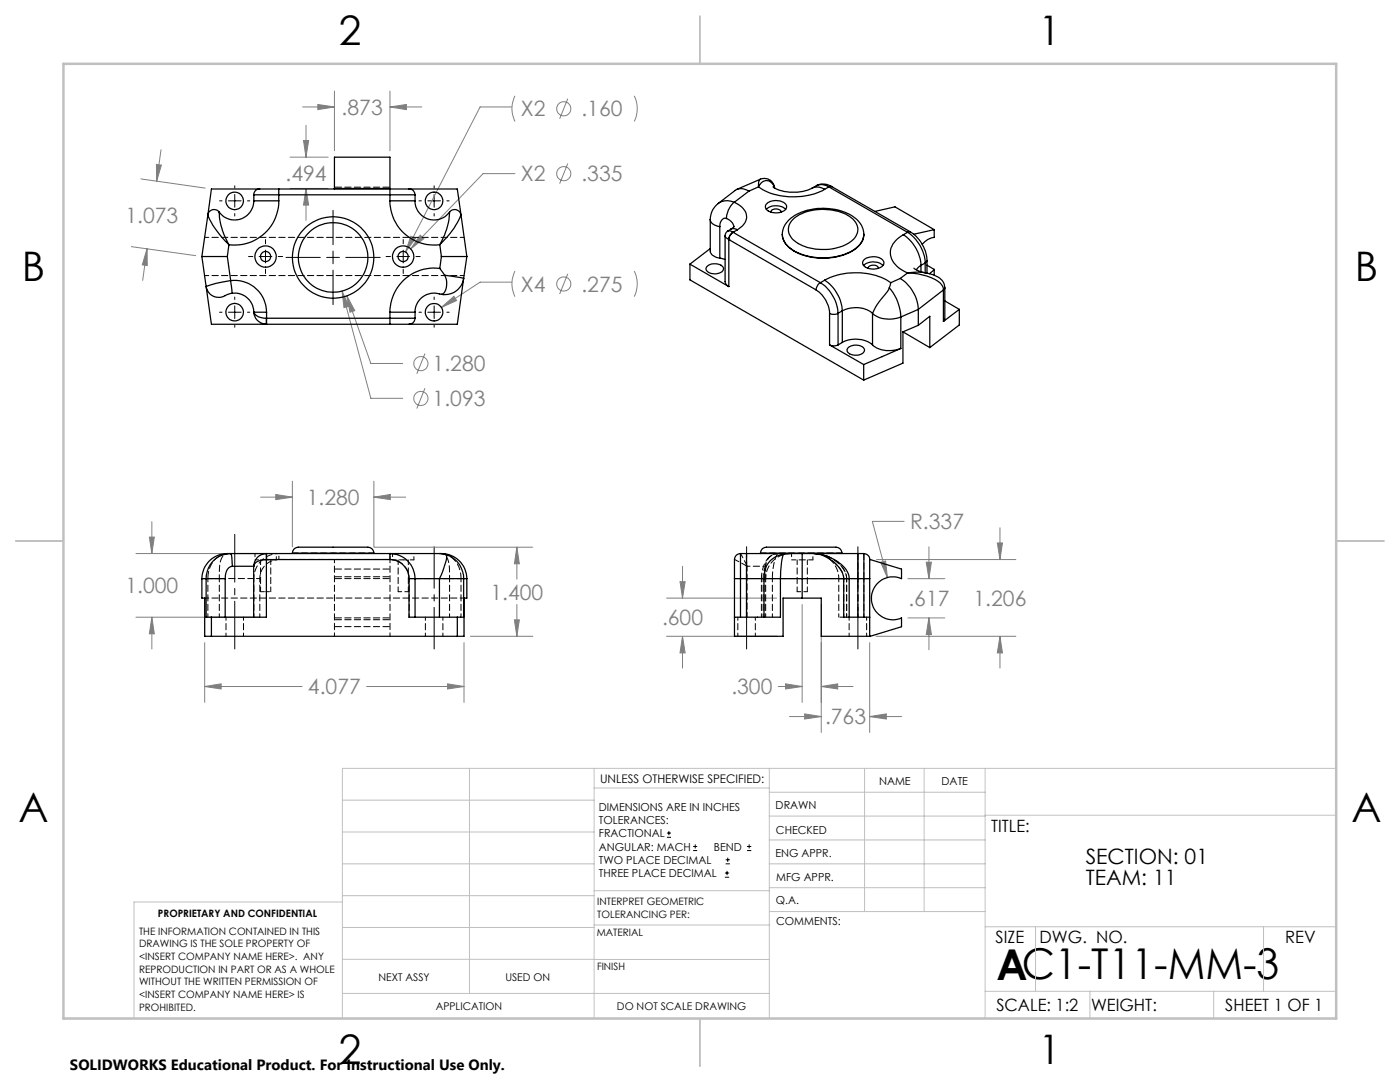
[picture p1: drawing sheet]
<svg xmlns="http://www.w3.org/2000/svg" width="279mm" height="216mm" viewBox="0 0 279 216" stroke-linecap="round" stroke-linejoin="round" font-family="sans-serif">
<g fill="none" stroke="#808080" stroke-width=".2">
<path d="M66.7 18.2v11.9M77.8 18.2v11.9M102.8 19.1a5.7 5.7 0 0 0 0 5.1M113.3 19.7l-1.6 4M126.6 19.1a5.7 5.7 0 0 1 0 5.1M28.1 35.7l12.9 1.8M31.2 32.8l1 .1-.9 3.3zM32.1 29.9l-.8 6.3M57.9 37.6h7.6M57.9 31.4h7.6M60.4 21.3h6.3M60.6 28h1l-.5 3.4z"/>
<path d="M61.1 37.6l.5 3.3h-1zM61.1 25v6.4M61.1 37.6v6.4M63.4 20.8l3.3 .5-3.3 .6zM77.8 21.3l3.3-.5v1.1zM77.8 21.3h6.4M102.2 21.3h-6.4l-14.9 29M102.8 34.6h-6.4l-14.4 15.1M113.3 32.6l-1.6 4.1M26.2 49.2l12.9 1.8M29.4 49.6v3.4l-1-.2zM29.4 49.6l-.9 6.4"/>
<path d="M68.3 58.1l1.3 3-.9 .3zM68.3 58.1l5.7 21.4h6.4M69.2 59l1.6 3-1 .3zM69.2 59l4.8 13.5h6.4M82 47.1l.9 .5-2 2.7zM83.9 46.9l.7 .7-2.6 2.1zM102.2 56.3h-6.4l-7.7 5M102.8 54.1a5.7 5.7 0 0 0 0 5.1M113.3 54.6l-1.6 4.1M126.6 54.1a5.7 5.7 0 0 1 0 5.1M84.8 77.5l-1.6 4M84.8 70.6l-1.6 4"/>
<path d="M88.1 61.3l2.5-2.2 .5 .9zM52 99.2h6.3M55 98.7l3.3 .5-3.3 .5zM58.3 96v13.1M74.6 99.2l3.3-.5v1zM74.6 96v13.1M74.6 99.2h6.4M27.1 110.5h24.8M29.8 107.2h1l-.5 3.3zM30.3 104.1v6.4M74.7 109.2h31.6M103.2 109.2l.4 3.3h-.9z"/>
<path d="M103.2 109.2v6.4M133 119.3h22M135.7 116.1h1l-.5 3.2zM136.2 113v6.3M174.9 111.7h27.8M175.8 112.2l.9-.3 .4 3.4zM180.4 104h-6.3l3 11.3M181.2 115.5h7.4M184.9 112.2h1l-.5 3.3zM185.4 109.1v6.4M199 108.3h1.1l-.5 3.4zM199.6 105.3v6.4"/>
<path d="M27.1 123.2h24.8M30.3 123.2l.5 3.3h-1zM30.3 123.2v6.3M40.9 137l3.2-.5v1zM40.9 128.2v12M40.9 137h19.4M73.2 137h19.4M89.3 136.5l3.3 .5-3.3 .5zM92.6 128.2v12M93.9 127h12.4M102.7 123.7h.9l-.4 3.3zM103.2 120.6v6.4"/>
<path d="M133 127h22M136.2 127l.5 3.3h-1zM136.2 127v6.3M155.3 137h4.8M156.8 136.5l3.3 .5-3.3 .5zM160.1 120.6v19.6M163.9 137l3.3-.5v1zM163.9 137h6.4M163.9 120.6v25.6M173.6 128.2v18M174.8 127h27.9M181.2 123.3h7.4"/>
<path d="M185.4 123.3l.5 3.3h-1zM185.4 123.3v6.3M199.6 127l.5 3.3h-1.1zM199.6 127v6.3M157.6 143h6.3M160.6 142.5l3.3 .5-3.3 .5zM173.6 143l3.3-.5v1zM173.6 143h6.3"/>
<circle cx="112.5" cy="21.7" r="1.41"/>
<circle cx="112.5" cy="34.7" r="1.41"/>
<circle cx="112.5" cy="56.7" r="1.41"/>
<circle cx="84" cy="72.6" r="1.42"/>
<circle cx="84" cy="79.5" r="1.42"/>
</g>
<g fill="none" stroke="#000" stroke-width=".2">
<path d="M46.8 37.1v.4M46.8 38.8v2.5M86.6 37.1v.4M86.6 38.8v2.5M43.8 40.1h.5M45.6 40.1h2.5M46.8 42.6v.5M46.8 59.3v.5M49.4 40.1h.4M49.6 51.2h.8M51.7 51.2h2.6M53 47.8v.8"/>
<path d="M53 49.9v2.6M53 53.7v.9M55.5 51.2h.9M57.1 51.4h6.8M65.2 51.4h2.5M66.5 42v6.8M66.5 50.1v2.5M66.5 53.9v6.9M69 51.4h6.9M77 51.2h.9M79.2 51.2h2.5M80.5 47.8v.8"/>
<path d="M80.5 49.9v2.6M80.5 53.7v.9M83 51.2h.9M83.6 40.1h.5M85.4 40.1h2.5M86.6 42.6v.5M86.6 59.3v.5M89.2 40.1h.4M43.8 62.3h.5M45.6 62.3h2.5M46.8 61v2.6M46.8 64.8v.5"/>
<path d="M49.4 62.3h.4M83.6 62.3h.5M85.4 62.3h2.5M86.6 61v2.6M86.6 64.8v.5M89.2 62.3h.4M133.1 167.1h.8M133.1 166.2h.8M133.5 165.8v.9M138.3 169.7h.8M138.3 168.9h.8M138.7 168.5v.8"/>
<path d="M144.7 175h.8M144.7 174.2h.8M144.8 172.4h.9M144.8 171.6h.9M145.1 173.8v.8M145.2 171.1v.9M149.1 169.7h.8M149.1 168.9h.8M149.5 168.5v.8"/>
</g>
<path d="M86.6 129.5v-20.4M149 129.5v-20.4M171.2 129.5v-20.4" fill="none" stroke="#000" stroke-width=".2" stroke-dasharray="15.2 1.3 1.3 1.3" stroke-dashoffset="6.9"/>
<path d="M46.8 129.5v-22.9" fill="none" stroke="#000" stroke-width=".2" stroke-dasharray="15.2 1.3 1.3 1.3" stroke-dashoffset="5.7"/>
<g fill="none" stroke="#c0c0c0" stroke-width=".2">
<path d="M68.3 159.7h50.3M93.7 153.3v44.9M118.6 153.3v49.9M118.6 157.2h34.9M153.5 153.3v49.9M153.5 158.1h43.1M172.5 153.3v28.6M184.4 153.3v28.6M196.6 153.3v49.9M266.7 153.3h-198.4v49.9M68.3 178.7h50.3M68.3 172.4h50.3"/>
<path d="M68.3 166h50.3M68.3 180h-41.6v23.2M118.6 177.7h35M153.5 167.6h43.1M153.5 162.8h43.1M153.5 172.4h43.1M153.5 177.1h43.1M196.6 162.7h70.1M68.3 198.2h85.2M68.3 191.4l85.2 .1M68.3 185.1h50.3M118.6 184.6h35"/>
<path d="M153.6 181.9h43M196.6 197.8h70.1M196.6 184.9h70.1M206.7 184.9v12.9M217.5 197.8v5.4M242.2 197.8v5.4M252.2 184.9v12.9"/>
</g>
<path d="M139.7 3.2v9.5M3.1 107.9h9.6M266.7 107.9h9.5M139.7 203.2v9.6" fill="none" stroke="#c0c0c0" stroke-width=".25"/>
<path d="M12.7 12.7h254v190.5h-254z" fill="none" stroke="#c0c0c0" stroke-width=".5"/>
<path d="M40.9 137l3.2-.5v1zM89.3 136.5l3.3 .5-3.3 .5zM55 98.7l3.3 .5-3.3 .5zM74.6 99.2l3.3-.5v1zM29.8 107.2h1l-.5 3.3zM30.3 123.2l.5 3.3h-1zM103.2 109.2l.4 3.3h-.9zM102.7 123.7h.9l-.4 3.3zM63.4 20.8l3.3 .5-3.3 .6zM77.8 21.3l3.3-.5v1.1zM82 47.1l-1.1 3.2 2-2.7zM88.1 61.3l3-1.3-.5-.9zM29.4 49.6v3.4l-1-.2zM31.2 32.8l1 .1-.9 3.3zM68.3 58.1l.4 3.3 .9-.3zM69.2 59l.6 3.3 1-.3zM83.9 46.9l-1.9 2.8 2.6-2.1zM61.1 37.6l.5 3.3h-1zM60.6 28h1l-.5 3.4zM199 108.3h1.1l-.5 3.4zM199.6 127l.5 3.3h-1.1zM135.7 116.1h1l-.5 3.2zM136.2 127l.5 3.3h-1zM163.9 137l3.3-.5v1zM156.8 136.5l3.3 .5-3.3 .5zM173.6 143l3.3-.5v1zM160.6 142.5l3.3 .5-3.3 .5zM175.8 112.2l1.3 3.1-.4-3.4zM184.9 112.2h1l-.5 3.3zM185.4 123.3l.5 3.3h-1z" fill="#808080"/>
<g fill="none" stroke="#000" stroke-width=".25">
<path d="M50.7 38.9h4.9M50.7 38.9v1.2M51.8 37.7h3.8M51.8 37.7a1.09 1.09 0 0 0-1.1 1.2M51.8 37.7h-9.6l-.7 5.2M55.6 37.7v1.2M55.6 38.9v1.2M55.6 38.9h22.2M55.6 37.7h22.2M66.7 37.7v-6.3h11.1v6.3M66.7 37.6h11.1M77.8 37.7h3.8"/>
<path d="M77.8 38.9h5M77.8 37.7v1.2M77.8 38.9v1.2M81.6 37.7a1.15 1.15 0 0 1 1.2 1.2M81.6 37.7h9.7l.7 5.2M82.8 38.9v1.2M149.5 38.1a2.46 2.46 0 0 0-2.8-.1l-3.4 2.6M149.5 38.1l-3 2.3M151.4 37.3a13.3 13.3 0 0 0 13.2 .5M151.4 37.3l-1.9 .8M151.7 35.8a2.07 2.07 0 0 1 2.9 1.7 1.63 1.63 0 0 0-1.5-1.5 1.63 1.63 0 0 0-1.7 1.3M151.7 35.8a1.61 1.61 0 0 0-.3 1.5"/>
<path d="M151.7 35.8l-4.6 2M162.1 37.5a2.52 2.52 0 0 1 2.5 .3M162.9 37l-.8 .5a8.5 8.5 0 0 1-7.8-.2M162.9 37a3 3 0 0 1 3.1 .3M162.9 37a2.52 2.52 0 0 1 2.5 .3M165.4 37.3l-.8 .5M165.4 37.3l15.7 9.1M166 37.3h-.6M166 37.3l15.7 9M40.3 51.2h5.1M40.3 51.2l.8 5.9M41.1 57.1a2.67 2.67 0 0 0 4.4 1.6l.9-.2"/>
<path d="M41.1 57.1l1.1 7.6h35.6M41.5 42.9a16.6 16.6 0 0 0 4.2 5.9M41.5 42.9l-1.2 8.3M43.7 42.3a1.24 1.24 0 0 0-1.3-.5 1.24 1.24 0 0 0-.9 1.1M43.7 42.3a13.2 13.2 0 0 0 2 6.5M45.4 51.2l.6 4.8M45.7 48.8l-.3 2.4M46 56l-2.9 .6-2 .5M46 56l.4 2.5M46 56a6.4 6.4 0 0 1 7.2 6.3M46.4 58.5a3.8 3.8 0 0 1 4.2 3.7M50.7 40.1h4.9"/>
<path d="M50.7 40.1a3.8 3.8 0 0 1-2.7 3.6 3.8 3.8 0 0 1-4.3-1.4M55.6 40.1a8.8 8.8 0 0 1-9.9 8.7M77.8 40.1h5M77.8 40.1a8.8 8.8 0 0 0 10 8.7M82.8 40.1a3.8 3.8 0 0 0 2.6 3.6 3.8 3.8 0 0 0 4.3-1.4M87.8 53.6l.9 1.3M87.8 53.6a8.8 8.8 0 0 0-10 8.7M87.8 48.8l.3 2.4M88.1 51.2h5.1M88.1 51.2l-.3 2.4M88.7 54.9l3.8 .6M88.7 54.9a3.2 3.2 0 0 1-.4 3.8h-.2a3.9 3.9 0 0 0-5.3 3.6"/>
<path d="M89.7 42.3a1.27 1.27 0 0 1 1.3-.5 1.27 1.27 0 0 1 1 1.1M89.7 42.3a13.8 13.8 0 0 1-1.9 6.5M92 42.9a17.6 17.6 0 0 1-4.2 5.9M92 42.9l1.2 8.3M92.5 55.5a3.8 3.8 0 0 1-4.4 3.2M92.5 55.5l-1.2 9.2h-9.7M93.2 51.2l-.7 4.3M137.7 52.7v3.1l34.7 20M137.7 52.7l7.8 4.5M141.2 53.1a2.3 2.3 0 0 1 3.2 .4 1.61 1.61 0 0 1-2.1 1.1 1.05 1.05 0 0 1-1.3-1.4zM141.7 43.8v6.3a1.83 1.83 0 0 0 2 1.4M141.7 43.8a1.83 1.83 0 0 0 2 1.4"/>
<path d="M141.7 49.6l-4 3.1M143.3 40.6a4 4 0 0 0-1.6 3.2M143.7 51.5l1 .3M143.7 45.2v6.3M144.7 47.1v9.2l.3 .6 .5 .3M144.7 47.1l.2 .3 .6 .4M145 43.6a1.1 1.1 0 0 0-1.3 1.1v.5M145 43.6a2.21 2.21 0 0 1 1.5 1.7M145.3 46.1l-.4 .4-.2 .6M145.3 46.1h.5l.5 .3M145.5 47.8h.1M145.5 47.8v9.4"/>
<path d="M145.5 47.8l17.4 10.1M145.9 45.7l.5-.1 .7 .3M145.9 45.7l-.6 .4M146.3 46.4a1.74 1.74 0 0 0-.8 1.4M146.3 46.4h.1M146.3 46.4l17.4 10M146.5 45.2l-.6 .5M146.5 40.4a3.4 3.4 0 0 1 2.5 3.2 3.6 3.6 0 0 1-1.9 2.3M146.5 40.4a4.4 4.4 0 0 0-1.5 3.2M146.5 40.4a3.2 3.2 0 0 0-3.2 .2M147.1 45.9l-.8 .5M152.9 40.8a2.82 2.82 0 0 1 4 .1 1.07 1.07 0 0 1-1 1.4 2.65 2.65 0 0 1-3.1-.8z"/>
<path d="M152.9 41.8a3 3 0 0 1 3.9 0M153.8 42.3a1.14 1.14 0 0 1 1.1-.6 1.14 1.14 0 0 1 1 .6M156.1 46.7a5.2 5.2 0 0 1 3.8-4.4 11.7 11.7 0 0 1 10.9 1.3 4.2 4.2 0 0 1 1.6 3.2M156.1 46.7a4.1 4.1 0 0 0 2.9 3.7 12.3 12.3 0 0 0 11.8-.8 3.7 3.7 0 0 0 1.6-2.8M156.1 46.7a4.2 4.2 0 0 0 2.9 3.6 12.3 12.3 0 0 0 11.8-.8 3.7 3.7 0 0 0 1.6-2.7M158.5 43.6a10.2 10.2 0 0 1 11.7 .1 2.85 2.85 0 0 1-.8 4.8 10.5 10.5 0 0 1-10.8-.4 2.73 2.73 0 0 1-.1-4.5zM162.9 57.9a5.9 5.9 0 0 1 2.7 4.6M163.7 56.4a1.88 1.88 0 0 0-.8 1.5M163.7 56.4a8 8 0 0 1 3.6 6.1M164.6 55.9a8 8 0 0 1 3.5 6.1M164.6 55.9a13.5 13.5 0 0 1 13.2 .5M164.6 55.9l-.9 .5"/>
<path d="M172.3 53a2.91 2.91 0 0 1 3.9 0M172.4 46.7v.1M172.4 51.8a2.89 2.89 0 0 1 3.9 .3 1.22 1.22 0 0 1-1.2 1.5 2.53 2.53 0 0 1-2.9-.9v-.5zM173.2 53.6a1.14 1.14 0 0 1 1.1-.7 1.14 1.14 0 0 1 1 .7M174.6 42.2l4-.9 7.8 4.5M177.5 57.4l-.7 1.1a13.4 13.4 0 0 0-2.7 4M177.5 57.4a9.6 9.6 0 0 1 2.3 5.9M177.8 56.4l-.3 1M179.7 55.6a8 8 0 0 1 3.6 6.1M179.7 55.6l-1.9 .8M180.3 46.8a3.9 3.9 0 0 0-2.4 4.9 5.8 5.8 0 0 0 3.2 2.8M180.3 46.8a7.8 7.8 0 0 1 3.5 6.2"/>
<path d="M181.1 54.5a11.4 11.4 0 0 1 6.5 1.9l.6 .8 .1 .7M181.1 46.4a7.8 7.8 0 0 1 3.5 6.1M181.1 46.4l-.8 .4M181.1 54.5l-1.4 1.1M181.7 46.3a7.2 7.2 0 0 1 3.3 5.7M181.7 46.3l-.6 .1M182.4 53.5l1.1 .6 1.2 .3M183.8 53l-.9 .8M183.8 53v1.2M184.6 52.5l-.8 .5M184.6 52.5v1.9M184.7 54.4a4.6 4.6 0 0 1 3.7 2.3l.2 .7"/>
<path d="M184.7 54.4h.1M184.7 54.4l-1.5-.1-2.1 .2M185 52l-.4 .5M185 52v2.5M185 52.9l1.4 .9M186.4 45.8v1.6a3.7 3.7 0 0 0-2.4 1.3M186.4 53.8l-.9 .8M186.4 45.8l-4 .9M186.4 53.8v1.1M188.3 57.9l-5 3.8M188.3 57.9v6.2M188.6 57.4v6.3l-.3 .4"/>
<path d="M188.6 57.4l-.3 .5M50.6 62.2l.1 .1M50.6 62.2l.1 .2M50.7 62.3a2.43 2.43 0 0 0 2.5 1.2M50.7 62.3h2.5M50.7 62.4a2.51 2.51 0 0 0 2.5 2.3v-1.2M50.7 62.3v.1M53.2 63.5h.1M53.2 62.3v1.2M53.2 63.5h24.6M77.8 62.3h5M77.8 63.5v1.2"/>
<path d="M77.8 63.5h5M77.8 64.7h3.8M77.8 62.3v1.2M82.8 63.5a1.2 1.2 0 0 1-1.2 1.2M82.8 62.3v1.2M165.6 62.5a1.8 1.8 0 0 0 1.7 0M165.6 68.8a2.12 2.12 0 0 0 1.7 0M165.6 62.5v6.3M165.6 68.8l6.8 3.9M167.3 62.5v6.3M168.1 62a5.6 5.6 0 0 1 6 .5M168.1 68.3a5.6 5.6 0 0 1 6 .5"/>
<path d="M168.1 62l-.8 .5M168.1 68.3l-.8 .5M168.1 62v6.3M169.3 69.4a2.31 2.31 0 0 1 3.2 .2 1.16 1.16 0 0 1-1.4 1.3 1.69 1.69 0 0 1-2-1.1zM172.4 72.7v3.1M174.1 62.5a5.6 5.6 0 0 0 5.7 .8M174.1 68.8a5.6 5.6 0 0 0 5.7 .7M174.1 62.5v6.3M179.8 69.5l-7.4 3.2M179.8 63.3v6.2M180.2 66.2v6.3l-7.8 3.3M180.2 66.2l5.4 3.2"/>
<path d="M183.3 61.7v3.2M183.3 64.9l-3.1 1.3M183.3 61.7l-3.5 1.6M183.3 64.9l2.3-1.8v6.3M188.6 60l2.9 1.7M191.5 61.7v3.1l-5.9 4.6M191.5 61.7l-3.2 2.4M40.3 115.5v3.8h.6v7.7h51.7v-7.7h.6v-3.8M40.3 115.5h.8M41.1 115.5h3.8M44.9 115.5v7.7M46 110.5l.3 .8 .1 1.7"/>
<path d="M46 110.5h7.2M46 110.5a4.9 4.9 0 0 0-4.9 5M46 110.5a5.1 5.1 0 0 0-5.7 5M46.4 113h4.2M46.4 113a1.76 1.76 0 0 0-1.4 1.8l-.1 .7M50.6 113v10.2M50.7 112.9l-.1 .1M50.7 112.7v.2M50.7 112.7l-.1 .3M53.2 111.7a2.51 2.51 0 0 0-2.5 1.2M53.2 110.5h.1M53.2 110.5a2.6 2.6 0 0 0-2.5 2.2"/>
<path d="M53.2 111.7v11.5h-12.1v-7.7M53.2 111.7h24.6M53.2 110.5v1.2M53.2 110.5h24.6M58.3 110.4a1.61 1.61 0 0 1 2.2-1.2h9.2a14 14 0 0 1 4.4 .2l.3 .3 .2 .7M58.3 110.4h16.3M58.3 110.4v.1M74.6 110.4v.1M77.8 111.7a3.9 3.9 0 0 1 3.8 3.8M77.8 110.5v1.2M77.8 110.5a5.1 5.1 0 0 1 5 5M77.8 110.5h10"/>
<path d="M81.6 115.5h1.2M81.6 115.5v7.7h10.9v-7.7M82.8 115.5h4.9M82.8 115.5v7.7M87.7 115.5h4.8M87.7 115.5v7.7M87.8 110.5l.9 .1M87.8 110.5a5.1 5.1 0 0 1 5.4 5M88.7 110.6a.6 .6 0 0 1 .4 .9l-.8 2.6-.6 1.4M88.7 110.6a4.9 4.9 0 0 1 3.8 4.9M92.5 115.5h.7M146.6 115.5h1.2"/>
<path d="M147.8 110.5v5M147.8 110.5a1.56 1.56 0 0 0-1.2 2v3M147.8 115.5h1.2M147.8 110.5h1.2M147.8 115.5v7.7M149 110.5v5M149 110.5h8.7M149 115.5h3.5M149 115.5v7.7M151.8 110.4a1.54 1.54 0 0 1 1.9-1.2h9.2a16 16 0 0 1 4.6 .2l.3 .3 .2 .7M151.8 110.4h16.2M151.8 110.4v.1"/>
<path d="M152.5 115.5h3.3M152.5 115.5v7.7M155.8 115.5h12.6M155.8 115.5v7.7h-9.2M156.4 110.6a4.4 4.4 0 0 0-3.9 4.9M156.4 110.6a15.6 15.6 0 0 0-.6 4.9M157.7 110.5l-1.3 .1M157.7 110.5h4.8M160.1 110.5v8.8M162.5 110.5a8.2 8.2 0 0 1 6.8 3.9l.2 1.1M162.5 110.5a7.2 7.2 0 0 1 5.7 4.2l.2 .8M162.5 110.5h8.7"/>
<path d="M168 110.4v.1M168.4 115.5h1.1M168.4 115.5v7.7h5.2M169.5 115.5h1.7M169.5 115.5v7.7M171.2 110.5v5M171.2 115.5h1.2M171.2 110.5h1.2M171.2 115.5v7.7M172.4 115.5h1.2M172.4 110.5v5M172.4 110.5a1.21 1.21 0 0 1 1.2 1.2"/>
<path d="M172.4 115.5v7.7M173.6 111.7v3.8M173.6 111.7l6.3 1.9v1.9a4.3 4.3 0 0 0-6 3.9 4.3 4.3 0 0 0 6 3.9v1.8l-6.2 1.9h-9.8v-7.7h-7.6v7.7h-9.7v-11.5M173.6 115.5v11.5M42.2 123.2v3.8M91.3 123.2v3.8"/>
<circle cx="46.8" cy="40.1" r="1.74"/>
<circle cx="53" cy="51.2" r="2.12"/>
<circle cx="53" cy="51.2" r="1.01"/>
<circle cx="66.5" cy="51.4" r="8.1"/>
<circle cx="66.5" cy="51.4" r="6.9"/>
<circle cx="80.5" cy="51.2" r="1.01"/>
<circle cx="80.5" cy="51.2" r="2.12"/>
<circle cx="86.6" cy="40.1" r="1.74"/>
<circle cx="46.8" cy="62.3" r="1.75"/>
<circle cx="86.6" cy="62.3" r="1.74"/>
</g>
<g fill="none" stroke="#000" stroke-width=".2" stroke-dasharray="1.3 .6" stroke-dashoffset=".5">
<path d="M40.9 47.4h51.7M40.9 55h51.7M40.9 119.3h51.7M43.8 115.4v-.3a5.8 5.8 0 0 1 .9-4.3l1-.4M50.7 115.4a5 5 0 0 1 5-5M50.9 111.7h2.1M51.8 115.4a3.8 3.8 0 0 1 3.9-3.8M52 118.1h1M53 111.7h2.1M53 118.1h1M77.8 111.6a3.8 3.8 0 0 1 3.8 3.8M80.5 111.7h-2.2"/>
<path d="M82.6 111.7h-2.1M152.8 115.4a5 5 0 0 1 5-5M152.8 113a2.54 2.54 0 0 1 2.5-2.6M154.1 115.4h6M162.4 110.4a5 5 0 0 1 5 5M169 115.4a5.4 5.4 0 0 0-3.8-4.4l-1.7-.5M168.4 123.1h-1"/>
</g>
<g fill="none" stroke="#000" stroke-width=".2" stroke-dasharray="1.3 .6" stroke-dashoffset=".6">
<path d="M40.3 115.4h1.2M41.5 115.4v7.7M50.9 110.4v1.3M51.8 115.4h-1.1M55.1 111.7v-1.3M55.7 111.6v-1.2M77.8 111.6v-1.2M77.8 111.6v15.4M78.3 110.4v1.3M81.5 118.1h-2M81.6 115.4h1.2M81.6 115.4v7.7"/>
<path d="M82.6 111.7v-1.3M88 110.5a2.04 2.04 0 0 1 1.6 2l.1 2.9M89.7 115.4v7.7M92 115.4h1.2M152 115.4v7.7M152.3 115.4v7.7M152.8 113a2.53 2.53 0 0 1 2.5-2.6M158 110.4v1.3M161.1 118.1h-2M162.2 111.7v-1.3M167.4 115.4v7.7M168.4 115.4v7.7"/>
<path d="M169 115.4v7.7M171.2 115.4h1.2M172.4 115.4v7.7M173.6 115.4h-1.2M43.8 123.1v-7.7M45.1 123.1v3.9M48.6 127v-3.9M50.7 123.1v-7.7M51.8 123.1v-7.7M66.7 127v-15.4M84.9 123.1v3.9M88.4 127v-3.9"/>
<path d="M92 123.1v-7.7M147.3 123.1v3.9M150.7 127v-3.9M152.7 123.1v-7.7M152.8 123.1v-7.7M154.1 123.1v-7.7M169 123.1v-7.7M169.5 123.1v3.9M171.2 123.1v-7.7M173 127v-3.9"/>
</g>
<path d="M45.7 110.4a4.4 4.4 0 0 0-4.2 4.7v.3" fill="none" stroke="#000" stroke-width=".2" stroke-dasharray="1.3 .6" stroke-dashoffset="-.2"/>
<path d="M43.8 115.4h6.9M82.8 115.4h6.9M147.8 110.4h.1M148.9 112.8l.1-.1M149.1 113l-.2-.2M149.1 113l-.1-.3M152.7 115.4h-.2M152.7 115.4h.1h-.3M169 115.4h.5M171.2 115.4v-5M172.4 110.4v5" fill="none" stroke="#000" stroke-width=".2" stroke-dasharray="1.3 .6"/>
<path d="M43.8 115.4h-2.3M89.7 115.4h2.3M149 112.7v-2.3M152.8 115.4v-2.4M162.2 111.7h-4.2M162.5 110.4l.8 .1" fill="none" stroke="#000" stroke-width=".2" stroke-dasharray="1.3 .6" stroke-dashoffset=".4"/>
<path d="M66.7 37.3h11.1M55.7 111.6h11M66.7 111.6h11.1M66.7 115.5h11.1M66.7 113.6h11.1M77.8 115.1h-11.1M154.1 115.4a8.1 8.1 0 0 1 1.2-5M169 115.4h-1.6h3.8M66.7 123.7h11.1M77.8 123.3h-11.1M77.8 125h-11.1" fill="none" stroke="#000" stroke-width=".2" stroke-dasharray="1.3 .6" stroke-dashoffset="-.1"/>
<path d="M52 111.7v6.4M54 118.1v-6.4M79.5 111.7v6.4M81.5 118.1v-6.4M146.6 111.6l2.3 1.2M149 112.7l-1.2-2.3M152.3 115.4h-.3h2.1M152.8 113l-.4 1.1-.1 1.3M159.1 111.7v6.4M160.1 115.4h8.3M161.1 118.1v-6.4M149.1 123.1v-10.1" fill="none" stroke="#000" stroke-width=".2" stroke-dasharray="1.3 .6" stroke-dashoffset=".3"/>
<path d="M58.4 110.4h16.2M92 115.4a4.7 4.7 0 0 0-3.6-4.9M151.8 110.4h16.2" fill="none" stroke="#000" stroke-width=".2" stroke-dasharray="1.3 .6" stroke-dashoffset=".1"/>
<path d="M152.7 115.4v-1.7" fill="none" stroke="#000" stroke-width=".2" stroke-dasharray="1.3 .6" stroke-dashoffset=".9"/>
<path d="M149.1 113h3.7M165.1 111.2a5.8 5.8 0 0 1 3.3 4.2M169.5 115.4h-2.1h1.6" fill="none" stroke="#000" stroke-width=".2" stroke-dasharray="1.3 .6" stroke-dashoffset=".7"/>
<path d="M169 115.4h.5h-1.1" fill="none" stroke="#000" stroke-width=".2" stroke-dasharray="1.3 .6" stroke-dashoffset=".8"/>
<path d="M155.3 110.4a3.3 3.3 0 0 0-3 2.9l-.3 2.1M163 110.5a7 7 0 0 1 5.9 4.1l.1 .8" fill="none" stroke="#000" stroke-width=".2" stroke-dasharray="1.3 .6" stroke-dashoffset=".2"/>
<text font-size="8.5" x="198.9" y="195.5">AC1-T11-MM-3</text>
<g font-size="8.1">
<text x="67.6" y="8.9">2</text>
<text x="207.3" y="8.9">1</text>
<text x="4.4" y="56.2">B</text>
<text x="270.4" y="56.2">B</text>
<text x="3.7" y="164.1">A</text>
<text x="269.7" y="164.1">A</text>
<text x="67.6" y="212.4">2</text>
<text x="207.3" y="212.4">1</text>
</g>
<g font-size="4.2" fill="#808080">
<text x="68.2" y="22.9">.873</text>
<text x="104" y="23.2">X2</text>
<text x="116" y="23.2">.160</text>
<text x="57" y="36.2">.494</text>
<text x="104" y="36.2">X2</text>
<text x="116" y="36.2">.335</text>
<text x="25" y="44.5">1.073</text>
<text x="104" y="58.2">X4</text>
<text x="116" y="58.2">.275</text>
<text x="86.3" y="74.1">1.280</text>
<text x="86.3" y="81">1.093</text>
<text x="61.2" y="100.8">1.280</text>
<text x="181.6" y="105.6">R.337</text>
<text x="25" y="118.4">1.000</text>
<text x="97.9" y="119.7">1.400</text>
<text x="132.1" y="124.7">.600</text>
<text x="181.3" y="120.9">.617</text>
<text x="194.3" y="120.9">1.206</text>
<text x="61.5" y="138.6">4.077</text>
<text x="146" y="138.6">.300</text>
<text x="164.7" y="144.6">.763</text>
</g>
<g font-size="4.2">
<text x="216.7" y="172.4">SECTION: 01</text>
<text x="216.7" y="176.5">TEAM: 11</text>
</g>
<g font-size="3.4">
<text x="197.8" y="166">TITLE:</text>
<text x="198.7" y="188.1">SIZE</text>
<text x="207.5" y="188.1">DWG. NO.</text>
<text x="256.5" y="188.2">REV</text>
<text x="198.8" y="201.7">SCALE: 1:2</text>
<text x="217.7" y="201.8">WEIGHT:</text>
<text x="244.5" y="201.7">SHEET 1 OF 1</text>
</g>
<text font-size="3" x="14" y="213.5">SOLIDWORKS Educational Product. For Instructional Use Only.</text>
<text font-size="2.4" x="119.8" y="156.2">UNLESS OTHERWISE SPECIFIED:</text>
<g font-size="2.2">
<text x="119.5" y="161.8">DIMENSIONS ARE IN INCHES</text>
<text x="154.8" y="161.4">DRAWN</text>
<text x="175.4" y="156.6">NAME</text>
<text x="187.9" y="156.7">DATE</text>
<text x="119.5" y="164.4">TOLERANCES:</text>
<text x="119.5" y="167.1">FRACTIONAL</text>
<text x="154.9" y="166.3">CHECKED</text>
<text x="119.5" y="169.7">ANGULAR: MACH</text>
<text x="119.5" y="172.4">TWO PLACE DECIMAL</text>
<text x="142.5" y="169.7">BEND</text>
<text x="154.8" y="171">ENG APPR.</text>
<text x="119.5" y="175">THREE PLACE DECIMAL</text>
<text x="154.9" y="175.7">MFG APPR.</text>
<text x="154.9" y="180.4">Q.A.</text>
<text x="154.9" y="184.6">COMMENTS:</text>
</g>
<g font-size="2.1">
<text x="75.5" y="195.7">NEXT ASSY</text>
<text x="100.9" y="195.7">USED ON</text>
<text x="86.9" y="201.5">APPLICATION</text>
<text x="123.1" y="201.6">DO NOT SCALE DRAWING</text>
</g>
<g font-size="2">
<text x="31.5" y="182.9">PROPRIETARY AND CONFIDENTIAL</text>
<text x="119.2" y="180.6">INTERPRET GEOMETRIC</text>
<text x="119.2" y="183.1">TOLERANCING PER:</text>
<text x="27.8" y="186.5">THE INFORMATION CONTAINED IN THIS</text>
<text x="27.8" y="189">DRAWING IS THE SOLE PROPERTY OF</text>
<text x="27.8" y="191.6">&lt;INSERT COMPANY NAME HERE&gt;. ANY</text>
<text x="119.1" y="186.7">MATERIAL</text>
<text x="27.8" y="194.1">REPRODUCTION IN PART OR AS A WHOLE</text>
<text x="27.8" y="196.6">WITHOUT THE WRITTEN PERMISSION OF</text>
<text x="119.1" y="193.5">FINISH</text>
<text x="27.8" y="199.1">&lt;INSERT COMPANY NAME HERE&gt; IS</text>
<text x="27.8" y="201.7">PROHIBITED.</text>
</g>
</svg>
